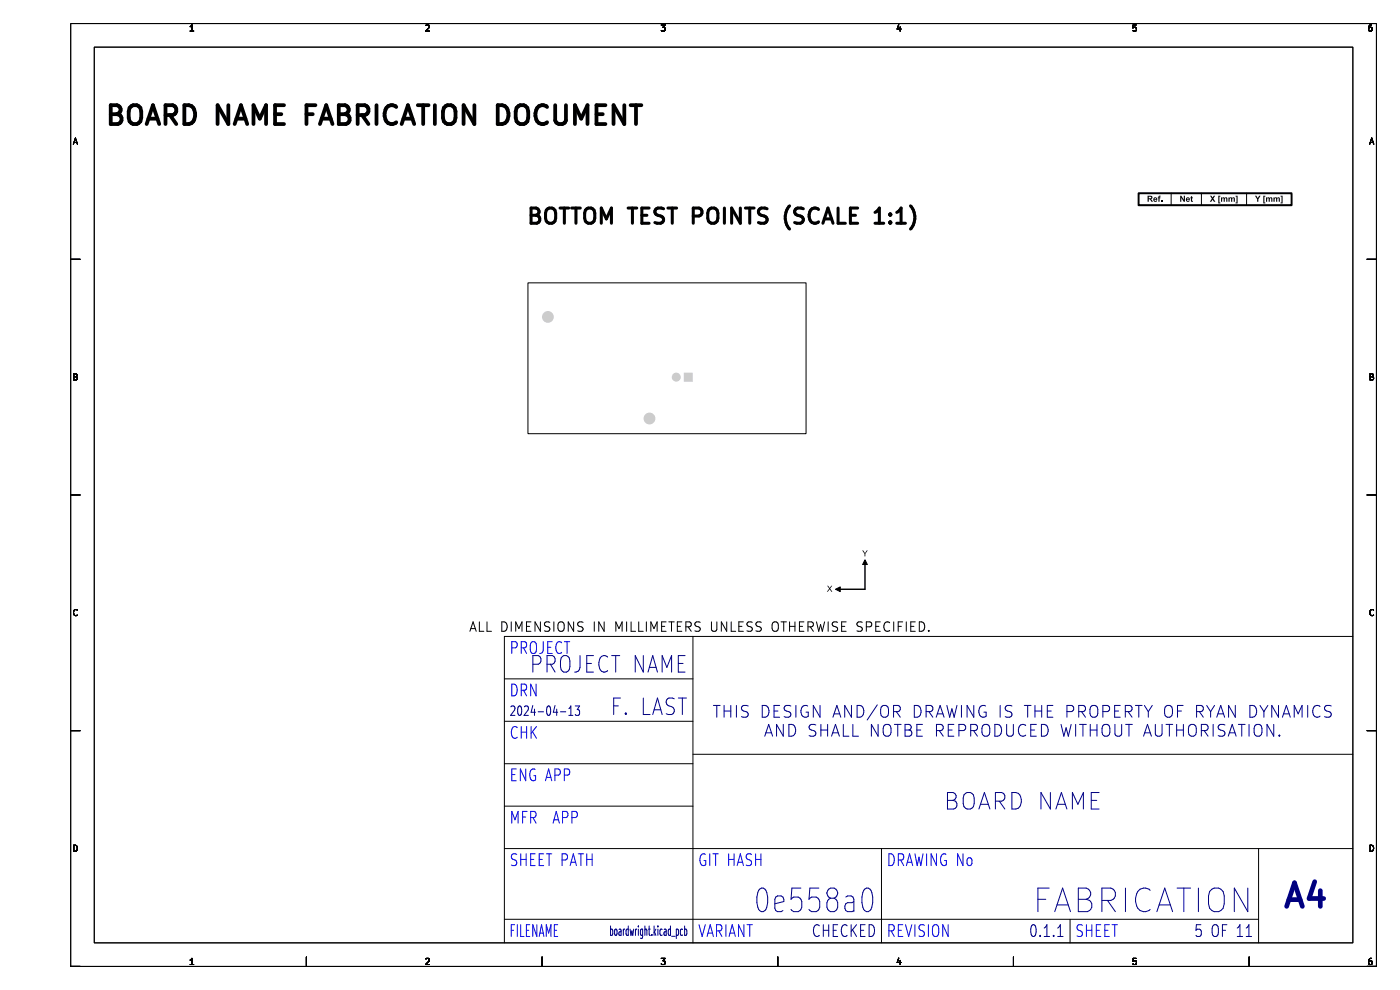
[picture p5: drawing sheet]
<svg xmlns="http://www.w3.org/2000/svg" width="297mm" height="210mm" viewBox="0 0 297 210" stroke-linecap="round" stroke-linejoin="round" font-family="sans-serif">
<path d="M112 60h59v32h-59z" fill="none" stroke="#000" stroke-width=".21"/>
<g fill="#e5e5e5">
<circle cx="137.8" cy="88.8" r="1.2"/>
<circle cx="116.2" cy="67.2" r="1.2"/>
<circle cx="143.5" cy="80" r=".9"/>
</g>
<path d="M145.1 79.1h1.8v1.8h-1.8z" fill-rule="evenodd" fill="#e5e5e5"/>
<g fill="#fff">
<circle cx="137.8" cy="88.8" r=".6"/>
<circle cx="116.2" cy="67.2" r=".6"/>
<circle cx="146" cy="80" r=".45"/>
<circle cx="143.5" cy="80" r=".45"/>
</g>
<g fill="#cecece">
<circle cx="137.8" cy="88.8" r="1.25"/>
<circle cx="116.2" cy="67.2" r="1.25"/>
<circle cx="143.5" cy="80" r=".95"/>
</g>
<path d="M145.1 79.1h1.8v1.8h-1.8z" fill-rule="evenodd" fill="#cecece"/>
<path d="M241.5 41h32.5v2.5h-32.5z" fill="none" stroke="#000" stroke-width=".4"/>
<g fill="none" stroke="#000" stroke-width=".21">
<path d="M15 5h277v200h-277zM20 10h267v190h-267zM40.3 6.6h.8M40.3 5.7l.4-.4v1.3M90.3 5.4l.5-.1 .3 .4-.8 .9h.8M140.3 5.3h.8l-.4 .5 .3 .1v.6l-.2 .1-.5-.1M190.7 5.2l-.4 1h.9M191 5.7v.9M241 5.3h-.6l-.1 .6h.7v.6l-.2 .1-.5-.1M291 5.3l-.4 .1-.2 .2-.1 .7 .3 .3 .4-.1v-.6l-.4-.1-.3 .2M15.6 30.6l.4-1.3 .4 1.3M15.7 30.2h.6"/>
<path d="M290.6 30.6l.4-1.3 .4 1.3M290.7 30.2h.6M15 55h2M241.5 43.5h32.5M241.5 41h32.5M248.5 41v2.5M254.9 41v2.5M264.5 41v2.5M290 55h2M15.7 79.3h.4l.2 .2-.2 .4 .2 .1 .1 .3-.2 .3h-.5zM15.7 79.9h.4M290.7 79.3h.4l.2 .2-.2 .4 .2 .1 .1 .3-.2 .3h-.5z"/>
<path d="M290.7 79.9h.4M15 105h2M290 105h2M16.4 129.4a.58 .58 0 0 0-.8 .5 .58 .58 0 0 0 .8 .6M99.7 133.9l.7-2 .6 2M99.9 133.3h.9M101.7 131.9v2h.9M103.3 131.9v2h1M106.5 131.9a1.01 1.01 0 0 1 1.1 1 1.01 1.01 0 0 1-1.1 1zM108.5 131.9v2M109.4 133.9v-2l.7 1.4 .6-1.4v2M111.7 132.9h.7"/>
<path d="M112.6 131.9h-.9v2h.9M114.6 131.9v2l-1.1-2v2M116.6 132l-.7-.1-.4 .4 .2 .5 .9 .4v.5l-.3 .2-.8-.1M117.5 131.9v2M118.6 132a.66 .66 0 0 1 .7 0 .66 .66 0 0 1 .4 .6v.7a.67 .67 0 0 1-.7 .6 .67 .67 0 0 1-.6-.6v-.7zM121.7 131.9v2l-1.2-2v2M123.7 132l-.8-.1-.3 .2v.6l.9 .4 .2 .4-.4 .4-.7-.1M126.1 131.9v2M128.2 131.9v2l-1.2-2v2M130.6 133.9v-2l.7 1.4 .7-1.4v2M132.9 131.9v2M133.9 131.9v2h.9"/>
<path d="M135.5 131.9v2h1M137.1 131.9v2M138.1 133.9v-2l.6 1.4 .7-1.4v2M140.4 132.9h.6M141.3 131.9h-.9v2h.9M141.9 131.9h1.1M142.5 131.9v2M143.7 132.9h.7M144.6 131.9h-.9v2h.9M145.5 133l1-.1 .1-.3v-.5l-.3-.2h-.8v2M146 133l.6 .9M147 135v65"/>
<path d="M148.5 132l-.7-.1-.3 .2v.6l.9 .4 .1 .4-.3 .4-.8-.1M150.9 131.9v1.6l.4 .4 .6-.1 .2-.3v-1.6M154.2 131.9v2l-1.2-2v2M155.1 131.9v2h1M156.7 132.9h.7M157.7 131.9h-1v2h1M159.6 132l-.8-.1-.3 .4 .1 .5 .9 .4v.5l-.3 .2-.7-.1M161.5 132l-.8-.1-.2 .2v.6l.8 .4 .2 .4-.4 .4-.7-.1M163.9 132.2a.67 .67 0 0 1 .7-.3 .67 .67 0 0 1 .5 .7v.7a.67 .67 0 0 1-.6 .6 .67 .67 0 0 1-.7-.6zM165.7 131.9h1.1M166.3 131.9v2M167.5 132.9h1.1"/>
<path d="M167.5 131.9v2M168.6 131.9v2M169.6 132.9h.7M170.6 131.9h-1v2h1M171.4 133l1-.1 .1-.3v-.5l-.3-.2h-.8v2M171.9 133l.6 .9M173.2 131.9l.5 2 .4-1.4 .4 1.4 .4-2M175.7 131.9v2M177.7 132l-.8-.1-.3 .4 .1 .5 .9 .4v.5l-.3 .2-.7-.1M178.5 132.9h.7M179.5 131.9h-1v2h1M182.9 132l-.7-.1-.3 .2v.6l.8 .4 .2 .4-.3 .4-.8-.1"/>
<path d="M183.8 133l.9-.1a.54 .54 0 0 0 .2-.6 .54 .54 0 0 0-.4-.4h-.7v2M185.8 132.9h.7M186.7 131.9h-.9v2h.9M188.7 132.1a.8 .8 0 0 0-1 0 .8 .8 0 0 0-.2 1 .75 .75 0 0 0 .4 .7 .75 .75 0 0 0 .8-.1M189.6 131.9v2M190.5 132.9h.7M191.5 131.9h-1v2M192.3 131.9v2M193.2 132.9h.7M194.2 131.9h-1v2h1M195 131.9a1.01 1.01 0 0 1 1.2 1 1.01 1.01 0 0 1-1.2 1zM197 133.7v.2"/>
<path d="M287 135h-180v65M291.4 129.4a.58 .58 0 0 0-.8 .5 .58 .58 0 0 0 .8 .6M15 155h2M107 153h40M107 144h40M290 155h2M15.7 179.3a.66 .66 0 0 1 .7 .6 .66 .66 0 0 1-.7 .7zM107 162h40M107 171h40M147 160h140M290.7 179.3a.66 .66 0 0 1 .7 .6 .66 .66 0 0 1-.7 .7zM107 180h180"/>
<path d="M107 195h160M187 180v20M227 195v5M267 180v20M15 205h2M40.3 203.7l.4-.4v1.3M40.3 204.6h.8M65 203v2M90.3 203.4l.5-.1 .3 .4-.8 .9h.8M115 203v2M140.3 203.3h.8l-.4 .5 .3 .1v.6l-.2 .1-.5-.1M165 203v2"/>
<path d="M190.7 203.2l-.4 1h.9M191 203.7v.9M215 203v2M241 203.3h-.6l-.1 .6h.7v.6l-.2 .1-.5-.1M265 203v2M290 205h2M291 203.3l-.4 .1-.2 .2-.1 .8 .3 .2 .4-.1v-.6l-.4-.1-.3 .2"/>
</g>
<g fill="#000">
<path d="M243.5 41.5l.9 .1 .1 .3-.8-.2v.4l.8-.2-.3 .3 .4 .6h-.3l-.5-.5-.1 .5h-.2z" fill-rule="evenodd"/>
<path d="M244.8 42l.5-.1 .2 .4h-.2l-.2-.3-.2 .3h.6v.1l-.6 .1 .2 .1 .4-.1a.47 .47 0 0 1-.7 .2 .47 .47 0 0 1 0-.7z" fill-rule="evenodd"/>
<path d="M245.8 41.6l.4-.1-.2 .2 .2 .4h-.2v.7h-.3v-.7h-.1z" fill-rule="evenodd"/>
<path d="M246.3 42.6h.3v.2h-.3z" fill-rule="evenodd"/>
<path d="M250.4 41.5h.2l.5 .9v-.9h.3v1.3h-.3l-.5-.8v.8h-.2z" fill-rule="evenodd"/>
<path d="M251.7 42l.6-.1 .1 .4h-.2l-.2-.3-.2 .3h.6v.1l-.6 .1 .2 .1 .4-.1a.47 .47 0 0 1-.7 .2 .47 .47 0 0 1 0-.7z" fill-rule="evenodd"/>
<path d="M252.6 41.7l.3-.1v.3h.2l-.2 .5 .2 .4-.4-.1-.1-.6h-.1z" fill-rule="evenodd"/>
<path d="M256.7 41.5h.3l.2 .4 .3-.4h.3l-.4 .6 .4 .7h-.3l-.3-.4-.2 .4h-.3l.4-.7z" fill-rule="evenodd"/>
<path d="M258.5 41.5h.4v.2h-.2v1.3h.2v.1h-.4z" fill-rule="evenodd"/>
<path d="M259 41.9h.3v.1l.2-.1 .3 .1 .5-.1 .1 .9h-.3l-.1-.8-.1 .2-.1 .6h-.2l-.1-.8-.2 .2v.6h-.3z" fill-rule="evenodd"/>
<path d="M260.6 41.9h.2v.1l.2-.1 .4 .1 .4-.1 .2 .9h-.3l-.1-.8-.2 .2v.6h-.2l-.2-.8-.1 .2v.6h-.3z" fill-rule="evenodd"/>
<path d="M262.1 41.5h.5v1.6h-.5v-.1h.2v-1.3h-.2z" fill-rule="evenodd"/>
<path d="M266.2 41.5h.3l.3 .5 .3-.5h.3l-.4 .8v.5h-.3v-.5z" fill-rule="evenodd"/>
<path d="M268 41.5h.4v.2h-.2v1.3h.2v.1h-.4z" fill-rule="evenodd"/>
<path d="M268.6 41.9h.2v.1l.2-.1 .4 .1 .4-.1 .1 .9h-.2l-.1-.8-.2 .2v.6h-.3l-.1-.8-.2 .2v.6h-.2z" fill-rule="evenodd"/>
<path d="M270.2 41.9h.2v.1l.2-.1 .3 .1 .5-.1 .1 .9h-.2l-.2-.8-.1 .2v.6h-.3l-.1-.8-.2 .2v.6h-.2z" fill-rule="evenodd"/>
<path d="M271.7 41.5h.4v1.6h-.4v-.1h.2v-1.3h-.2z" fill-rule="evenodd"/>
<path d="M182.9 116.8h.2l.4 .5 .4-.5h.2l-.5 .7v.5h-.2v-.5z" fill-rule="evenodd"/>
<path d="M175.5 124.3h.2l.3 .4 .4-.4h.1l-.4 .6 .5 .6h-.2l-.4-.5-.4 .5h-.2l.5-.6z" fill-rule="evenodd"/>
</g>
<path d="M183.5 118.7l.5 1.1h-1zM177.3 125l1-.5v1z" fill="#000" stroke="#000" stroke-width=".21"/>
<path d="M183.5 119v6h-6" fill="none" stroke="#000" stroke-width=".3"/>
<g fill="none" stroke="#000" stroke-width=".8">
<path d="M23.5 22.3h1.3a.97 .97 0 0 1 .8 1 .97 .97 0 0 1-.8 .9 1.06 1.06 0 0 1 1 1 1.06 1.06 0 0 1-.8 1.1h-1.5zM23.5 24.2h1.3M27.5 22.9a1.34 1.34 0 0 1 1.5-.6 1.34 1.34 0 0 1 1 1.3v1.4a1.33 1.33 0 0 1-1.4 1.4 1.33 1.33 0 0 1-1.3-1.4v-1.4zM31.1 26.3l1.3-4 1.4 4M31.5 25.2h1.9M35.1 24.4h1.5a1.09 1.09 0 0 0 .8-1 1.09 1.09 0 0 0-.8-1.1h-1.5v4M36.1 24.4l1.3 1.9M39.1 22.3h1a2.18 2.18 0 0 1 .9 3.4l-.4 .4-.5 .2h-1zM48.4 22.3v4l-2.2-4v4M49.8 26.3l1.3-4 1.3 4M50.2 25.2h1.9M53.8 26.3v-4l1.3 2.9 1.3-2.9v4"/>
<path d="M58.3 24.2h1.4M60.3 22.3h-2v4h2M65 24.2h1.3M66.9 22.3h-1.9v4M67.9 26.3l1.3-4 1.3 4M68.3 25.2h1.9M71.9 22.3h1.3a.97 .97 0 0 1 .8 1 .97 .97 0 0 1-.8 .9 1.06 1.06 0 0 1 1 1 1.06 1.06 0 0 1-.8 1.1h-1.5zM71.9 24.2h1.3M75.9 24.4h1.5a1.09 1.09 0 0 0 .8-1 1.09 1.09 0 0 0-.8-1.1h-1.5v4M76.8 24.4l1.4 1.9M79.9 22.3v4M84.1 22.7a1.49 1.49 0 0 0-1.7-.2 1.49 1.49 0 0 0-.8 1.5 1.69 1.69 0 0 0 .4 1.8 1.69 1.69 0 0 0 1.9 .3l.2-.2"/>
<path d="M85.2 26.3l1.3-4 1.4 4M85.6 25.2h1.9M88.6 22.3h2.3M89.8 22.3v4M92.3 22.3v4M94.5 22.5a1.33 1.33 0 0 1 1.4-.1 1.33 1.33 0 0 1 .7 1.2v1.4a1.33 1.33 0 0 1-1.3 1.4 1.33 1.33 0 0 1-1.3-1.4v-1.4l.2-.7zM100.6 22.3v4l-2.3-4v4M105.6 22.3h.9a2.18 2.18 0 0 1 1 3.4l-.4 .4-.6 .2h-.9zM109.6 22.9a1.34 1.34 0 0 1 1.5-.6 1.34 1.34 0 0 1 1 1.3v1.4a1.33 1.33 0 0 1-1.4 1.4 1.33 1.33 0 0 1-1.3-1.4v-1.4zM116.1 22.7a1.49 1.49 0 0 0-1.7-.2 1.49 1.49 0 0 0-.8 1.5 1.69 1.69 0 0 0 .4 1.8 1.69 1.69 0 0 0 1.9 .3l.2-.2M117.8 22.3v3.3l.2 .3 .5 .4h.8l.4-.2 .4-.5v-3.3M122 26.3v-4l1.3 2.9 1.3-2.9v4"/>
<path d="M126.5 24.2h1.4M128.4 22.3h-1.9v4h1.9M132.4 22.3v4l-2.2-4v4M133.8 22.3h2.3M134.9 22.3v4"/>
</g>
<g fill="none" stroke="#000" stroke-width=".65">
<path d="M112.7 44.1h1a.78 .78 0 0 1 .7 .8 .78 .78 0 0 1-.7 .8 .86 .86 0 0 1 .8 .7 .86 .86 0 0 1-.6 1h-1.2zM112.7 45.7h1M115.9 44.6a1.08 1.08 0 0 1 1.2-.5 1.08 1.08 0 0 1 .8 1.1v1.1a1.08 1.08 0 0 1-1.1 1.1 1.08 1.08 0 0 1-1.1-1.1zM118.8 44.1h1.8M119.7 44.1v3.3M121.3 44.1h1.8M122.2 44.1v3.3M124.2 44.6a1.08 1.08 0 0 1 1.2-.5 1.08 1.08 0 0 1 .8 1.1v1.1a1.08 1.08 0 0 1-1.1 1.1 1.08 1.08 0 0 1-1.1-1.1zM127.6 47.4v-3.3l1 2.3 1.1-2.3v3.3M133.2 44.1h1.9M134.2 44.1v3.3M136.2 45.7h1"/>
<path d="M137.7 44.1h-1.5v3.3h1.5M140.8 44.3l-1.3-.2a.78 .78 0 0 0-.6 .8 .78 .78 0 0 0 .6 .8 1.18 1.18 0 0 1 1.3 .7 .83 .83 0 0 1-.6 1l-1.3-.2M141.7 44.1h1.8M142.6 44.1v3.3M147.1 45.8h1.2a.88 .88 0 0 0 .6-.8 .88 .88 0 0 0-.6-.9h-1.2v3.3M150.3 44.6a1.08 1.08 0 0 1 1.2-.5 1.08 1.08 0 0 1 .8 1.1v1.1a1.08 1.08 0 0 1-1.1 1.1 1.08 1.08 0 0 1-1.1-1.1zM153.7 44.1v3.3M157.1 44.1v3.3l-1.9-3.3v3.3M158.1 44.1h1.9M159.1 44.1v3.3M162.7 44.3l-1.2-.2a.78 .78 0 0 0-.6 .8 .78 .78 0 0 0 .6 .8 1.18 1.18 0 0 1 1.2 .7 .82 .82 0 0 1-.6 1l-1.2-.2M167.5 43.7a3.7 3.7 0 0 0 0 4.9"/>
<path d="M170.4 44.3l-1.2-.2a.78 .78 0 0 0-.6 .8 .78 .78 0 0 0 .6 .8 1.18 1.18 0 0 1 1.2 .7 .83 .83 0 0 1-.6 1l-1.2-.2M173.6 44.4a1.2 1.2 0 0 0-1.3-.1 1.2 1.2 0 0 0-.6 1.2 1.37 1.37 0 0 0 .3 1.5 1.37 1.37 0 0 0 1.5 .2l.1-.1M174.6 47.4l1-3.3 1.1 3.3M174.9 46.4h1.5M177.8 44.1v3.3h1.5M180.4 45.7h1.1M181.9 44.1h-1.5v3.3h1.5M185.6 47.4h1.9M185.6 45.1l.6-.5 .4-.5v3.3M188.9 47.1l.1 .1-.1 .2M188.9 47.1l-.2 .1 .2 .2M188.9 45.4v.3"/>
<path d="M188.9 47.1v.3M188.9 45.4l.1 .1-.1 .2M188.9 45.4l-.2 .1 .2 .2M190.2 47.4h1.9M190.2 45.1l.3-.2 .7-.8v3.3M193.2 43.7a3.7 3.7 0 0 1 0 4.9"/>
</g>
<g fill="none" stroke="#00007f" stroke-width=".21">
<path d="M119.3 139.2l.3-.1h.6l.3 .1a2.8 2.8 0 0 1 0 3.2l-.3 .2h-.6l-.3-.2a2.8 2.8 0 0 1 0-3.2zM123 139.1v2.5a1 1 0 0 1-1.1 1M125.9 139.1h-1.4v3.5h1.4M128.9 139.4a.98 .98 0 0 0-1-.3 .98 .98 0 0 0-.7 .8 1.95 1.95 0 0 0 .8 2.7l.9-.4M129.8 139.1h1.7M130.6 139.1v3.5M136.5 139.1v3.5l-1.7-3.5v3.5M145.3 139.1h-1.4v3.5h1.4M108.4 149.9l.2-.1h.4l.2 .1v.4l-.9 1.5h.9M110 149.8h.3a1.52 1.52 0 0 1 0 2h-.1a1.64 1.64 0 0 1-.2-2zM111.2 149.9l.3-.1h.3l.3 .5-.9 1.5h.9M113 149.7l-.3 1.4h.9"/>
<path d="M113 140.9h1.2a1 1 0 0 0 .6-.9 1 1 0 0 0-.6-.9h-1.2v3.5M113.4 150.4v1.4M114.2 151h1.1M116 140.9h1.2a1 1 0 0 0 .6-.9 1 1 0 0 0-.6-.9h-1.2v3.5M116.2 149.8h.3a1.52 1.52 0 0 1 0 2h-.2a1.64 1.64 0 0 1-.1-2zM116.8 140.9l1 1.7M117.7 149.7l-.3 1.4h.9M118.1 150.4v1.4M118.9 151h1.1M120.7 151.8h.8M120.7 150.3l.4-.5v2M122 149.8h1l-.5 .7 .4 .2v.9l-.2 .2h-.5l-.2-.2"/>
<path d="M124.5 140.7h1M130.2 149.7h1M131.6 148.1h-1.4v3.5M132.8 151.2l.1 .2-.1 .2M132.8 151.2l-.2 .2 .2 .2M132.8 151.2v.4M136.5 148.1v3.5h1.4M137.5 142.6l1-3.5 1 3.5M137.8 141.6h1.4M138.5 151.6l1-3.5 1 3.5M138.8 150.6h1.4M140.5 142.6v-3.5l1 2.5 1-2.5v3.5"/>
<path d="M143 148.2l-1.1-.1a.88 .88 0 0 0-.6 .8 .88 .88 0 0 0 .6 .8 1.07 1.07 0 0 1 1.1 1.2l-.1 .3-.4 .4-1.2-.2M143.9 148.1h1.7M143.9 140.7h1M144.8 148.1v3.5M151.3 149.6h1.5M152.1 149.6v2.5M153.6 149.6v2.5M153.6 150.8h1.4M155 149.6v2.5M156.2 149.6v2.5M158.7 149.8l-.9-.2a.61 .61 0 0 0-.5 .6 .61 .61 0 0 0 .5 .6 .91 .91 0 0 1 .9 .6 .64 .64 0 0 1-.4 .7l-1-.1M161.7 149.6a1.32 1.32 0 0 1 1.4 .9 1.32 1.32 0 0 1-.4 1.5l-1 .1z"/>
<path d="M162.2 156.2l.9-2.5 .8 2.5M162.5 155.5h1.2M164.2 150.8h.8M165.4 149.6h-1.2v2.5h1.2M166.2 153.7v2.5l-1.5-2.5v2.5M167.4 153.7a1.32 1.32 0 0 1 1.4 .8 1.32 1.32 0 0 1-.5 1.5l-.9 .2zM167.8 149.8l-1-.2a.61 .61 0 0 0-.5 .6 .61 .61 0 0 0 .5 .6 .92 .92 0 0 1 1 .6 .64 .64 0 0 1-.5 .7l-1-.1M168.8 149.6v2.5M171.3 149.8a1.03 1.03 0 0 0-1.1 .1 1.03 1.03 0 0 0-.3 1.2 .94 .94 0 0 0 .5 .9 .94 .94 0 0 0 1.1-.1v-.8h-.5M173.1 153.8l-1-.1a.61 .61 0 0 0-.5 .6 .61 .61 0 0 0 .5 .6 .92 .92 0 0 1 1 .6 .64 .64 0 0 1-.5 .7l-1-.2M174 149.6v2.5l-1.5-2.5v2.5M174.1 153.7v2.5"/>
<path d="M174.1 154.9h1.5M175.6 153.7v2.5M176.4 156.2l.8-2.5 .9 2.5M176.6 155.5h1.2M176.7 152.1l.8-2.5 .9 2.5M176.9 151.4h1.2M178.9 153.7v2.5h1.2M180.6 149.6v2.5l-1.4-2.5v2.5M180.9 153.7v2.5h1.2M181.8 149.6a1.32 1.32 0 0 1 1.4 .9 1.32 1.32 0 0 1-.4 1.5l-1 .1zM186.1 149.5l-2.1 3.2M186.3 153.7v2.5l-1.4-2.5v2.5"/>
<path d="M187.2 149.8a.83 .83 0 0 1 .9-.1 .83 .83 0 0 1 .4 .8v.8a.83 .83 0 0 1-.8 .9 .83 .83 0 0 1-.9-.9v-.8zM187.5 154a.84 .84 0 0 1 .9-.3 .84 .84 0 0 1 .6 .8v.8a.83 .83 0 0 1-.8 .9 .83 .83 0 0 1-.8-.9zM189.6 151h.9a.68 .68 0 0 0 .5-.7 .68 .68 0 0 0-.5-.7h-.9v2.5M189.7 153.7h1.5M190.2 151l.8 1.1M190.5 153.7v2.5M192 153.7h.8a.61 .61 0 0 1 .5 .6 .61 .61 0 0 1-.5 .6 .67 .67 0 0 1 .7 .6 .67 .67 0 0 1-.5 .7h-1zM192 154.9h.8M194 149.6a1.32 1.32 0 0 1 1.4 .9 1.32 1.32 0 0 1-.5 1.5l-.9 .1zM194.5 154.9h.8M195.7 153.7h-1.2v2.5h1.2M196.5 151h.9a.68 .68 0 0 0 .5-.7 .68 .68 0 0 0-.5-.7h-.9v2.5"/>
<path d="M197.1 151l.8 1.1M198.6 152.1l.8-2.5 .9 2.5M198.7 155h.9a.68 .68 0 0 0 .5-.7 .68 .68 0 0 0-.5-.6h-.9v2.5M198.8 151.4h1.2M199.3 155l.8 1.2M200.9 149.6l.6 2.5 .4-1.7 .5 1.7 .6-2.5M201.2 154.9h.8M202.4 153.7h-1.2v2.5h1.2M203.4 155h1a.68 .68 0 0 0 .5-.7 .68 .68 0 0 0-.5-.6h-1v2.5M204 149.6v2.5M205.9 155h1a.68 .68 0 0 0 .5-.7 .68 .68 0 0 0-.5-.6h-1v2.5M206.5 155l.9 1.2"/>
<path d="M206.6 149.6v2.5l-1.4-2.5v2.5M208.4 154a.84 .84 0 0 1 1-.3 .84 .84 0 0 1 .6 .8v.8a.83 .83 0 0 1-.9 .9 .83 .83 0 0 1-.8-.9zM209.1 149.8a1.03 1.03 0 0 0-1.2 .1 1.03 1.03 0 0 0-.2 1.2 .94 .94 0 0 0 .4 .9 .94 .94 0 0 0 1.1-.1v-.8h-.5M211 153.7a1.32 1.32 0 0 1 1.5 .8 1.32 1.32 0 0 1-.5 1.5l-1 .2zM212.2 149.6v2.5M213.6 153.7v2l.4 .5h.5l.5-.5v-2M214.7 149.8l-1-.2a.61 .61 0 0 0-.5 .6 .61 .61 0 0 0 .5 .6 .92 .92 0 0 1 1 .6 .64 .64 0 0 1-.5 .7l-.9-.1M217.3 149.6h1.4M217.6 153.9a1 1 0 0 0-1.2 0 1 1 0 0 0-.3 1.2 .94 .94 0 0 0 .4 1 .94 .94 0 0 0 1.1-.2M218 149.6v2.5M218.7 154.9h.8M219.6 150.8h1.4"/>
<path d="M219.6 149.6v2.5M219.9 153.7h-1.2v2.5h1.2M220.9 153.7a1.32 1.32 0 0 1 1.5 .8 1.32 1.32 0 0 1-.5 1.5l-1 .2zM221 149.6v2.5M222.2 150.8h.8M223.4 149.6h-1.2v2.5h1.2M225.1 153.7l.6 2.5 .5-1.8 .4 1.8 .6-2.5M226.3 151h1a.68 .68 0 0 0 .5-.7 .68 .68 0 0 0-.5-.7h-1v2.5M228.2 153.7v2.5M228.8 151h1a.68 .68 0 0 0 .5-.7 .68 .68 0 0 0-.5-.7h-1v2.5M229 153.7h1.5M229.4 151l.9 1.1"/>
<path d="M229.7 153.7v2.5M231.3 154.9h1.4M231.3 153.7v2.5M231.6 149.8a.83 .83 0 0 1 .9-.1 .83 .83 0 0 1 .4 .8v.8a.83 .83 0 0 1-.8 .9 .83 .83 0 0 1-.9-.9v-.8zM232.7 153.7v2.5M233.9 154a.84 .84 0 0 1 1-.3 .84 .84 0 0 1 .6 .8v.8a.83 .83 0 0 1-.9 .9 .83 .83 0 0 1-.8-.9zM234 151h.9a.68 .68 0 0 0 .5-.7 .68 .68 0 0 0-.5-.7h-.9v2.5M236.5 150.8h.8M236.5 153.7v2l.5 .5 .7-.2 .3-.3v-2M237.7 149.6h-1.2v2.5h1.2M238.7 151h1a.68 .68 0 0 0 .5-.7 .68 .68 0 0 0-.5-.7h-1v2.5M238.8 153.7h1.4"/>
<path d="M239.3 151l.9 1.1M239.5 153.7v2.5M240.9 149.6h1.4M241.6 149.6v2.5M242.6 156.2l.8-2.5 .9 2.5M242.8 149.6l.8 1.4M242.8 155.5h1.2M243.6 151v1.1M244.4 149.6l-.8 1.4M245.1 153.7v2l.5 .5 .7-.2 .2-.3v-2M247.4 153.7h1.4M247.4 149.8a.83 .83 0 0 1 .9-.1 .83 .83 0 0 1 .4 .8v.8a.83 .83 0 0 1-.8 .9 .83 .83 0 0 1-.8-.9v-.8z"/>
<path d="M248.1 153.7v2.5M249.6 154.9h1.4M249.6 153.7v2.5M249.8 150.8h.8M251 149.6h-1.2v2.5M251 153.7v2.5M252.2 154a.84 .84 0 0 1 1-.3 .84 .84 0 0 1 .6 .8v.8a.83 .83 0 0 1-.8 .9 .83 .83 0 0 1-.9-.9zM253.8 151h1a.68 .68 0 0 0 .5-.7 .68 .68 0 0 0-.5-.7h-1v2.5M254.4 151l.9 1.1M254.9 155h.9a.68 .68 0 0 0 .5-.7 .68 .68 0 0 0-.5-.6h-.9v2.5M255.5 155l.8 1.2M256 149.6l.8 1.4"/>
<path d="M256.8 151v1.1M257.4 153.7v2.5M257.7 149.6l-.9 1.4M258.1 152.1l.9-2.5 .8 2.5M258.4 151.4h1.2M259.9 153.8l-1-.1a.61 .61 0 0 0-.5 .6 .61 .61 0 0 0 .5 .6 .92 .92 0 0 1 1 .6 .63 .63 0 0 1-.5 .7l-1-.2M260.6 156.2l.8-2.5 .8 2.5M260.8 155.5h1.2M262.1 149.6v2.5l-1.5-2.5v2.5M262.7 153.7h1.4M263.4 153.7v2.5M265 153.7v2.5"/>
<path d="M265.2 149.6a1.32 1.32 0 0 1 1.4 .9 1.32 1.32 0 0 1-.5 1.5l-.9 .1zM266.2 154a.84 .84 0 0 1 .9-.3 .84 .84 0 0 1 .6 .8v.8a.83 .83 0 0 1-.8 .9 .83 .83 0 0 1-.9-.9zM267.3 149.6l.8 1.4M268.1 151v1.1M269 149.6l-.9 1.4M270.2 153.7v2.5l-1.4-2.5v2.5M271.2 149.6v2.5l-1.4-2.5v2.5M271.4 155.9l.1 .1-.1 .2M271.4 155.9l-.1 .1 .1 .2M271.4 155.9v.3M272.1 152.1l.8-2.5 .8 2.5M272.3 151.4h1.2"/>
<path d="M274.6 152.1v-2.5l.8 1.8 .8-1.8v2.5M277.4 149.6v2.5M280 149.9a1 1 0 0 0-1.2 0 1 1 0 0 0-.3 1.2 .94 .94 0 0 0 .5 .9 .94 .94 0 0 0 1-.1M282.4 149.8l-.9-.2a.61 .61 0 0 0-.5 .6 .61 .61 0 0 0 .5 .6 .92 .92 0 0 1 .9 .6 .64 .64 0 0 1-.5 .7l-.9-.1M201 168.1h1.2a.85 .85 0 0 1 .7 .9 .85 .85 0 0 1-.7 .8 .93 .93 0 0 1 .8 .8 .93 .93 0 0 1-.7 1h-1.3zM201 169.8h1.2M204.5 168.6a1.17 1.17 0 0 1 1.3-.5 1.17 1.17 0 0 1 .9 1.2v1.2a1.17 1.17 0 0 1-1.2 1.2 1.17 1.17 0 0 1-1.2-1.2zM207.7 171.6l1.1-3.5 1.2 3.5M208 170.6h1.7M211.2 170h1.3a.95 .95 0 0 0 .7-1 .95 .95 0 0 0-.7-.9h-1.3v3.5M212 170l1.2 1.6M214.7 168.1h.8a1.91 1.91 0 0 1 .8 3l-.3 .4-.5 .1h-.8z"/>
<path d="M222.8 168.1v3.5l-2-3.5v3.5M224 171.6l1.2-3.5 1.1 3.5M224.3 170.6h1.7M227.5 171.6v-3.5l1.2 2.5 1.1-2.5v3.5M231.5 169.8h1.2M233.2 168.1h-1.7v3.5h1.7M129.5 196.4v2M129.5 197.2l.3-.1 .2 .4-.1 .8h-.4M130.5 197.2l.2-.1 .2 .4v.5l-.2 .4-.2-.1-.1-.3zM131.3 197.2h.4l.1 1.2M131.8 197.6a.43 .43 0 0 0-.5 .3 .43 .43 0 0 0 .4 .5l.1-.1M132.2 197.1v1.3"/>
<path d="M132.5 197.1l-.3 .4M133.3 197.2l-.3-.1-.2 .4 .1 .8h.4M133.3 196.4v2M133.7 197.1l.2 1.3 .1-.9 .2 .9 .2-1.3M134.8 197.1v1.3M135.1 197.1l-.3 .4M135.4 196.4v.2M135.4 197.1v1.3M136.3 197.2l-.3-.1-.1 .4 .1 .8h.3M136.3 197.1v1.6l-.2 .4-.2-.1M136.8 197.3l.2-.2 .2 .1v1.2M136.8 196.4v2"/>
<path d="M137.6 197.1h.4M137.7 196.4v1.7l.3 .3M138.3 198.2v.2M138.8 196.4v2M138.9 197.7l.2 .7M139.1 197.1l-.3 .8M139.6 196.4v.2M139.6 197.1v1.3M140.5 197.2l-.3-.1-.2 .4 .1 .8h.4M140.9 197.2h.4v1.2M141.3 197.6a.43 .43 0 0 0-.4 .3 .43 .43 0 0 0 .3 .5l.1-.1M142.2 197.2l-.2-.1-.2 .4 .1 .8h.3"/>
<path d="M142.2 196.4v2M142.5 198.6h.7M143.5 197.2l.3-.1 .2 .4-.1 .8h-.4M143.5 197.1v2M144.8 197.2l-.3-.1-.2 .4 .1 .8h.4M145.2 197.2l.3-.1 .2 .4-.1 .8h-.4M145.2 196.4v2M161.1 188.6a.9 .9 0 0 1 1-.1 .9 .9 0 0 1 .6 .8 4.7 4.7 0 0 1-.4 3.8 .9 .9 0 0 1-1 .2 .9 .9 0 0 1-.5-.9 4.7 4.7 0 0 1 .3-3.8zM164.4 191.7l1.9-.5-.2-.9-.4-.2h-.7l-.4 .2-.2 .5v1.9l.2 .4 .4 .3h.7l.4-.3M169.9 188.4h-1.9l-.2 2.4 .6-.5h.9l.4 .2a2.07 2.07 0 0 1 0 2.6l-.4 .3h-.9l-.6-.5M173.7 188.4h-1.9l-.2 2.4 .6-.5h.9l.4 .2a2.07 2.07 0 0 1 0 2.6l-.4 .3h-.9l-.6-.5M173.8 196.4a.64 .64 0 0 0-.7-.2 .64 .64 0 0 0-.4 .6l-.1 .8a.94 .94 0 0 0 .8 1.1l.4-.3"/>
<path d="M174.7 196.2v2.5M174.7 197.3h1.1M175.8 196.2v2.5M176.2 190.5a1.13 1.13 0 0 1-.8-1 1.13 1.13 0 0 1 .8-1.1h.8a1.13 1.13 0 0 1 .7 1.1 1.13 1.13 0 0 1-.7 1M176.2 190.5l-.4 .3a1.69 1.69 0 0 0 .4 2.6h.8l.3-.3a1.69 1.69 0 0 0-.3-2.6M176.2 190.5h.8M176.8 197.3h.6M177.7 196.2h-.9v2.5h.9M179.4 190.3l.4-.2h.8l.4 .2 .1 .5v2.6M179.7 196.4a.64 .64 0 0 0-.7-.2 .64 .64 0 0 0-.4 .6l-.1 .8a.94 .94 0 0 0 .8 1.1l.4-.3M180.6 196.2v2.5M180.9 197.2l.8 1.5"/>
<path d="M181.1 191.2l-.3 .3h-1a1.06 1.06 0 0 0-.6 .9 1.06 1.06 0 0 0 .6 1h1l.3-.3M181.7 196.2l-1.1 1.4M182.6 197.3h.6M183.4 188.6a.9 .9 0 0 1 1-.1 .9 .9 0 0 1 .6 .8 4.7 4.7 0 0 1-.4 3.8 .9 .9 0 0 1-1 .2 .9 .9 0 0 1-.6-.9 4.7 4.7 0 0 1 .4-3.8zM183.5 196.2h-.9v2.5h.9M184.4 196.2h.5a1.49 1.49 0 0 1 0 2.5h-.5zM219 196.3a.45 .45 0 0 1 .5-.1 .45 .45 0 0 1 .2 .4l.1 1.1a.92 .92 0 0 1-.5 1h-.2a1.95 1.95 0 0 1-.1-2.4zM220.2 190.8h1.7M220.7 198.4v.3M221.5 198.7h1.2M221.5 196.9l.6-.7v2.5M222.6 188.4h-2.4v5"/>
<path d="M223.5 198.4v.3M223.8 193.4l1.6-5 1.7 5M224.2 192h2.4M224.4 198.7h1.1M224.4 196.9l.6-.7v2.5M228.8 188.4h1.6a1.21 1.21 0 0 1 1 1.2 1.21 1.21 0 0 1-1 1.2 1.33 1.33 0 0 1 1.3 1.2 1.33 1.33 0 0 1-1 1.4h-1.9zM228.8 190.8h1.6M233.8 191h1.9a1.36 1.36 0 0 0 1-1.3 1.36 1.36 0 0 0-1-1.3h-1.9v5M235 191l1.6 2.4M238.8 188.4v5M244 188.9a1.73 1.73 0 0 0-2.9 .7 3.2 3.2 0 0 0 .8 3.5 1.76 1.76 0 0 0 2.1-.2M245.4 193.4l1.7-5 1.7 5"/>
<path d="M245.9 192h2.4M249.7 188.4h2.9M251.1 188.4v5M254.2 188.4v5M254.8 196.2h-1l-.1 1.1 .3-.2 .7 .1a1.03 1.03 0 0 1 0 1.3l-.7 .2-.3-.3M256.6 189.1a1.68 1.68 0 0 1 1.9-.7 1.68 1.68 0 0 1 1.2 1.7v1.6a1.67 1.67 0 0 1-1.7 1.8 1.67 1.67 0 0 1-1.6-1.8v-1.6zM257.4 196.3l.2-.1 .6 .1a1.85 1.85 0 0 1-.2 2.4l-.6-.2a2.12 2.12 0 0 1 0-2.2zM259.3 197.3h.7M260.3 196.2h-1v2.5M262.5 198.7h1.1M262.5 196.9l.5-.7v2.5M264.4 196.9l.6-.7v2.5"/>
<path d="M264.4 198.7h1.1M264.7 188.4v5l-2.8-5v5"/>
</g>
<path d="M273 192.3l1.6-5 1.7 5M273.4 190.8h2.4M278.9 187l-1.2 3.6h3.1M280.1 188.9v3.4" fill="none" stroke="#00007f" stroke-width="1"/>
<g fill="none" stroke="#00f" stroke-width=".21">
<path d="M108.6 137.4h.7a.73 .73 0 0 0 .4-.6 .73 .73 0 0 0-.4-.7h-.7v2.5M110.6 137.4h.7a.73 .73 0 0 0 .4-.6 .73 .73 0 0 0-.4-.7h-.7v2.5M111.1 137.4l.6 1.2M112.8 136.2l.2-.1 .5 .1a1.85 1.85 0 0 1-.2 2.4l-.5-.1a2.13 2.13 0 0 1 0-2.3zM115.2 136.1v1.8a.68 .68 0 0 1-.7 .7M116.2 137.3h.7M117.1 136.1h-.9v2.5h.9M119.1 136.4a.64 .64 0 0 0-.6-.3 .64 .64 0 0 0-.5 .6l-.1 .8a.94 .94 0 0 0 .9 1.1l.3-.2M119.7 136.1h1.2M120.3 136.1v2.5M108.6 145.1h.5a1.49 1.49 0 0 1 0 2.5h-.5zM109.7 154.4a.64 .64 0 0 0-.7-.3 .64 .64 0 0 0-.4 .6l-.1 .8a.94 .94 0 0 0 .8 1.1l.4-.2"/>
<path d="M110.6 146.4h.7a.73 .73 0 0 0 .4-.6 .73 .73 0 0 0-.4-.7h-.7v2.5M110.6 154.1v2.5M110.6 155.3h1.1M111.1 146.4l.6 1.2M111.7 154.1v2.5M112.7 154.1v2.5M113 155.2l.8 1.4M113.7 145.1v2.5l-1.1-2.5v2.5M113.8 154.1l-1.1 1.4M108.6 174.6v-2.5l.6 1.8 .7-1.8v2.5M108.6 164.3h.6M109.5 163.1h-.9v2.5h.9"/>
<path d="M110.9 173.3h.6M111.5 163.1v2.5l-1.1-2.5v2.5M111.8 172.1h-.9v2.5M112.6 173.4h.7a.73 .73 0 0 0 .4-.6 .73 .73 0 0 0-.4-.7h-.7v2.5M113.1 173.4l.6 1.2M113.5 163.2a.66 .66 0 0 0-1 .5l-.1 .8a.94 .94 0 0 0 .8 1.1l.4-.2v-.9h-.4M115.7 165.6l.7-2.5 .7 2.5M115.9 164.9h1M117.3 174.6l.7-2.5 .7 2.5M117.5 173.9h1M117.7 164.4h.8a.73 .73 0 0 0 .4-.6 .73 .73 0 0 0-.4-.7h-.8v2.5M119.3 173.4h.8a.73 .73 0 0 0 .4-.6 .73 .73 0 0 0-.4-.7h-.8v2.5"/>
<path d="M119.7 164.4h.8a.73 .73 0 0 0 .4-.6 .73 .73 0 0 0-.4-.7h-.8v2.5M121.3 173.4h.8a.73 .73 0 0 0 .4-.6 .73 .73 0 0 0-.4-.7h-.8v2.5M108.5 197.3h.5M109.2 196.2h-.7v2.5M109.6 181.2l-.7-.1-.3 .3-.1 .4a1 1 0 0 0 .9 .7l.2 .4-.2 .6-.2 .1-.7-.1M109.7 196.2v2.5M110.5 196.2v2.5h.7M110.5 181.1v2.5M110.5 182.3h1.1M111.6 181.1v2.5M111.7 197.3h.5M112.4 196.2h-.7v2.5h.7"/>
<path d="M112.6 182.3h.6M113.5 181.1h-.9v2.5h.9M113.9 196.2v2.5l-.9-2.5v2.5M114.4 182.3h.7M114.4 198.7l.5-2.5 .5 2.5M114.5 197.9h.7M115.3 181.1h-.9v2.5h.9M115.9 198.7v-2.5l.5 1.7 .5-1.7v2.5M115.9 181.1h1.2M116.5 181.1v2.5M117.6 197.3h.5M118.3 196.2h-.7v2.5h.7"/>
<path d="M119.2 182.4h.8a.73 .73 0 0 0 .4-.6 .73 .73 0 0 0-.4-.7h-.8v2.5M121 183.6l.6-2.5 .7 2.5M121.1 182.9h1M122.7 181.1h1.1M123.2 181.1v2.5M124.5 182.3h1.1M124.5 181.1v2.5M125.6 181.1v2.5M148.3 196.2l.7 2.5 .6-2.5M149.6 181.2a.66 .66 0 0 0-1 .5l-.1 .8a.94 .94 0 0 0 .8 1.1l.4-.2v-.9h-.4M150 198.7l.7-2.5 .6 2.5M150.2 197.9h.9"/>
<path d="M150.6 181.1v2.5M151.2 181.1h1.2M151.8 181.1v2.5M152 197.5h.8a.73 .73 0 0 0 .4-.7 .73 .73 0 0 0-.4-.6h-.8v2.5M152.5 197.5l.6 1.2M154 196.2v2.5M154.6 182.3h1.1M154.6 181.1v2.5M154.7 198.7l.6-2.5 .7 2.5M154.9 197.9h.9M155.7 181.1v2.5M156.4 183.6l.7-2.5 .6 2.5"/>
<path d="M156.6 182.9h.9M157.8 196.2v2.5l-1.1-2.5v2.5M158.5 196.2h1.1M159.1 196.2v2.5M159.4 181.2l-.7-.1-.3 .3-.1 .4a1 1 0 0 0 .9 .7l.2 .4-.2 .6-.1 .1-.8-.1M160.3 182.3h1.1M160.3 181.1v2.5M161.4 181.1v2.5M188.6 181.1h.5a1.49 1.49 0 0 1 0 2.5h-.5zM188.6 197.5h.7a.73 .73 0 0 0 .4-.7 .73 .73 0 0 0-.4-.6h-.7v2.5M189.1 197.5l.6 1.2M190.6 197.3h.6"/>
<path d="M190.6 182.4h.7a.73 .73 0 0 0 .4-.6 .73 .73 0 0 0-.4-.7h-.7v2.5M191.1 182.4l.6 1.2M191.5 196.2h-.9v2.5h.9M192.1 196.2l.7 2.5 .6-2.5M192.3 183.6l.7-2.5 .6 2.5M192.5 182.9h.9M194.1 196.2v2.5M194.1 181.1l.5 2.5 .4-1.8 .3 1.8 .5-2.5M196.1 196.3l-.8-.1-.2 .2-.1 .5a.99 .99 0 0 0 .9 .7l.2 .3-.2 .6-.2 .2-.7-.2M196.6 181.1v2.5M197 196.2v2.5M198.1 196.3l.2-.1 .6 .1a1.85 1.85 0 0 1-.2 2.4l-.6-.2a2.11 2.11 0 0 1 0-2.2z"/>
<path d="M198.7 181.1v2.5l-1.2-2.5v2.5M200.7 181.2a.66 .66 0 0 0-1.1 .5l-.1 .8a.94 .94 0 0 0 .9 1.1l.4-.2v-.9h-.4M201.1 196.2v2.5l-1.1-2.5v2.5M204.3 181.1v2.5l-1.2-2.5v2.5M205.3 182.1l.2-.1a.55 .55 0 0 1 .7 .4v.7a.52 .52 0 0 1-.5 .5 .52 .52 0 0 1-.6-.5v-.7zM229.6 196.3l-.7-.1-.3 .2-.1 .5a.99 .99 0 0 0 .9 .7l.2 .3-.2 .6-.2 .2-.7-.2M230.5 197.3h1.1M230.5 196.2v2.5M231.6 196.2v2.5M232.6 197.3h.6M233.5 196.2h-.9v2.5h.9M234.4 197.3h.7"/>
<path d="M235.3 196.2h-.9v2.5h.9M235.9 196.2h1.2M236.5 196.2v2.5"/>
</g>
<g font-size="6.7" fill="#fff">
<text x="221.9" y="194">FABRICATION</text>
<text x="273" y="192.5">A4</text>
</g>
<g font-size="5.3" fill="#fff">
<text x="22" y="26.5">BOARD NAME FABRICATION DOCUMENT</text>
<text x="163.5" y="194">0e558a0</text>
</g>
<text font-size="4.7" fill="#fff" x="203" y="171.8">BOARD NAME</text>
<text font-size="4.3" fill="#fff" x="114.5" y="47.5">BOTTOM TEST POINTS (SCALE 1:1)</text>
<g font-size="4" fill="#fff">
<text x="117.1" y="143">PROJECT NAME</text>
<text x="129.1" y="152">F. LAST</text>
</g>
<text font-size="3.3" fill="#fff" x="108.6" y="154.3">THIS DESIGN AND/OR DRAWING IS THE PROPERTY OF RYAN DYNAMICSAND SHALL NOTBE REPRODUCED WITHOUT A</text>
<g font-size="2.7" fill="#fff">
<text x="102.7" y="134">ALL DIMENSIONS IN MILLIMETERS UNLESS OTHERWISE SPECIFIED.</text>
<text x="108" y="138.5">PROJECT</text>
<text x="108" y="147.5">DRN</text>
<text x="108" y="156.5">CHK</text>
<text x="108" y="165.5">ENG APP</text>
<text x="108" y="174.5">MFR APP</text>
<text x="108" y="183.5">SHEET PATH</text>
<text x="148" y="183.5">GIT HASH</text>
<text x="188" y="183.5">DRAWING No</text>
<text x="148" y="198.8">VARIANT</text>
<text x="174.8" y="198.8">CHECKED</text>
<text x="188" y="198.8">REVISION</text>
<text x="218" y="198.8">0.1.1</text>
<text x="228" y="198.8">SHEET</text>
<text x="254.8" y="198.8">5 OF 11</text>
</g>
<g font-size="2" fill="#fff">
<text x="108" y="152">2024-04-13</text>
<text x="108" y="198.8">FILENAME</text>
</g>
<g font-size="1.7" fill="#fff">
<text x="40" y="6.6">1</text>
<text x="90" y="6.6">2</text>
<text x="140" y="6.6">3</text>
<text x="190" y="6.6">4</text>
<text x="240" y="6.6">5</text>
<text x="290" y="6.6">6</text>
<text x="15.5" y="30.6">A</text>
<text x="290.5" y="30.6">A</text>
<text x="15.5" y="80.6">B</text>
<text x="290.5" y="80.6">B</text>
<text x="15.5" y="130.6">C</text>
<text x="290.5" y="130.6">C</text>
<text x="15.5" y="180.6">D</text>
<text x="290.5" y="180.6">D</text>
<text x="40" y="204.7">1</text>
<text x="90" y="204.7">2</text>
<text x="140" y="204.7">3</text>
<text x="190" y="204.7">4</text>
<text x="240" y="204.7">5</text>
<text x="290" y="204.7">6</text>
</g>
<text font-size="1.3" fill="#fff" x="129.1" y="198.5">boardwright.kicad_pcb</text>
</svg>
